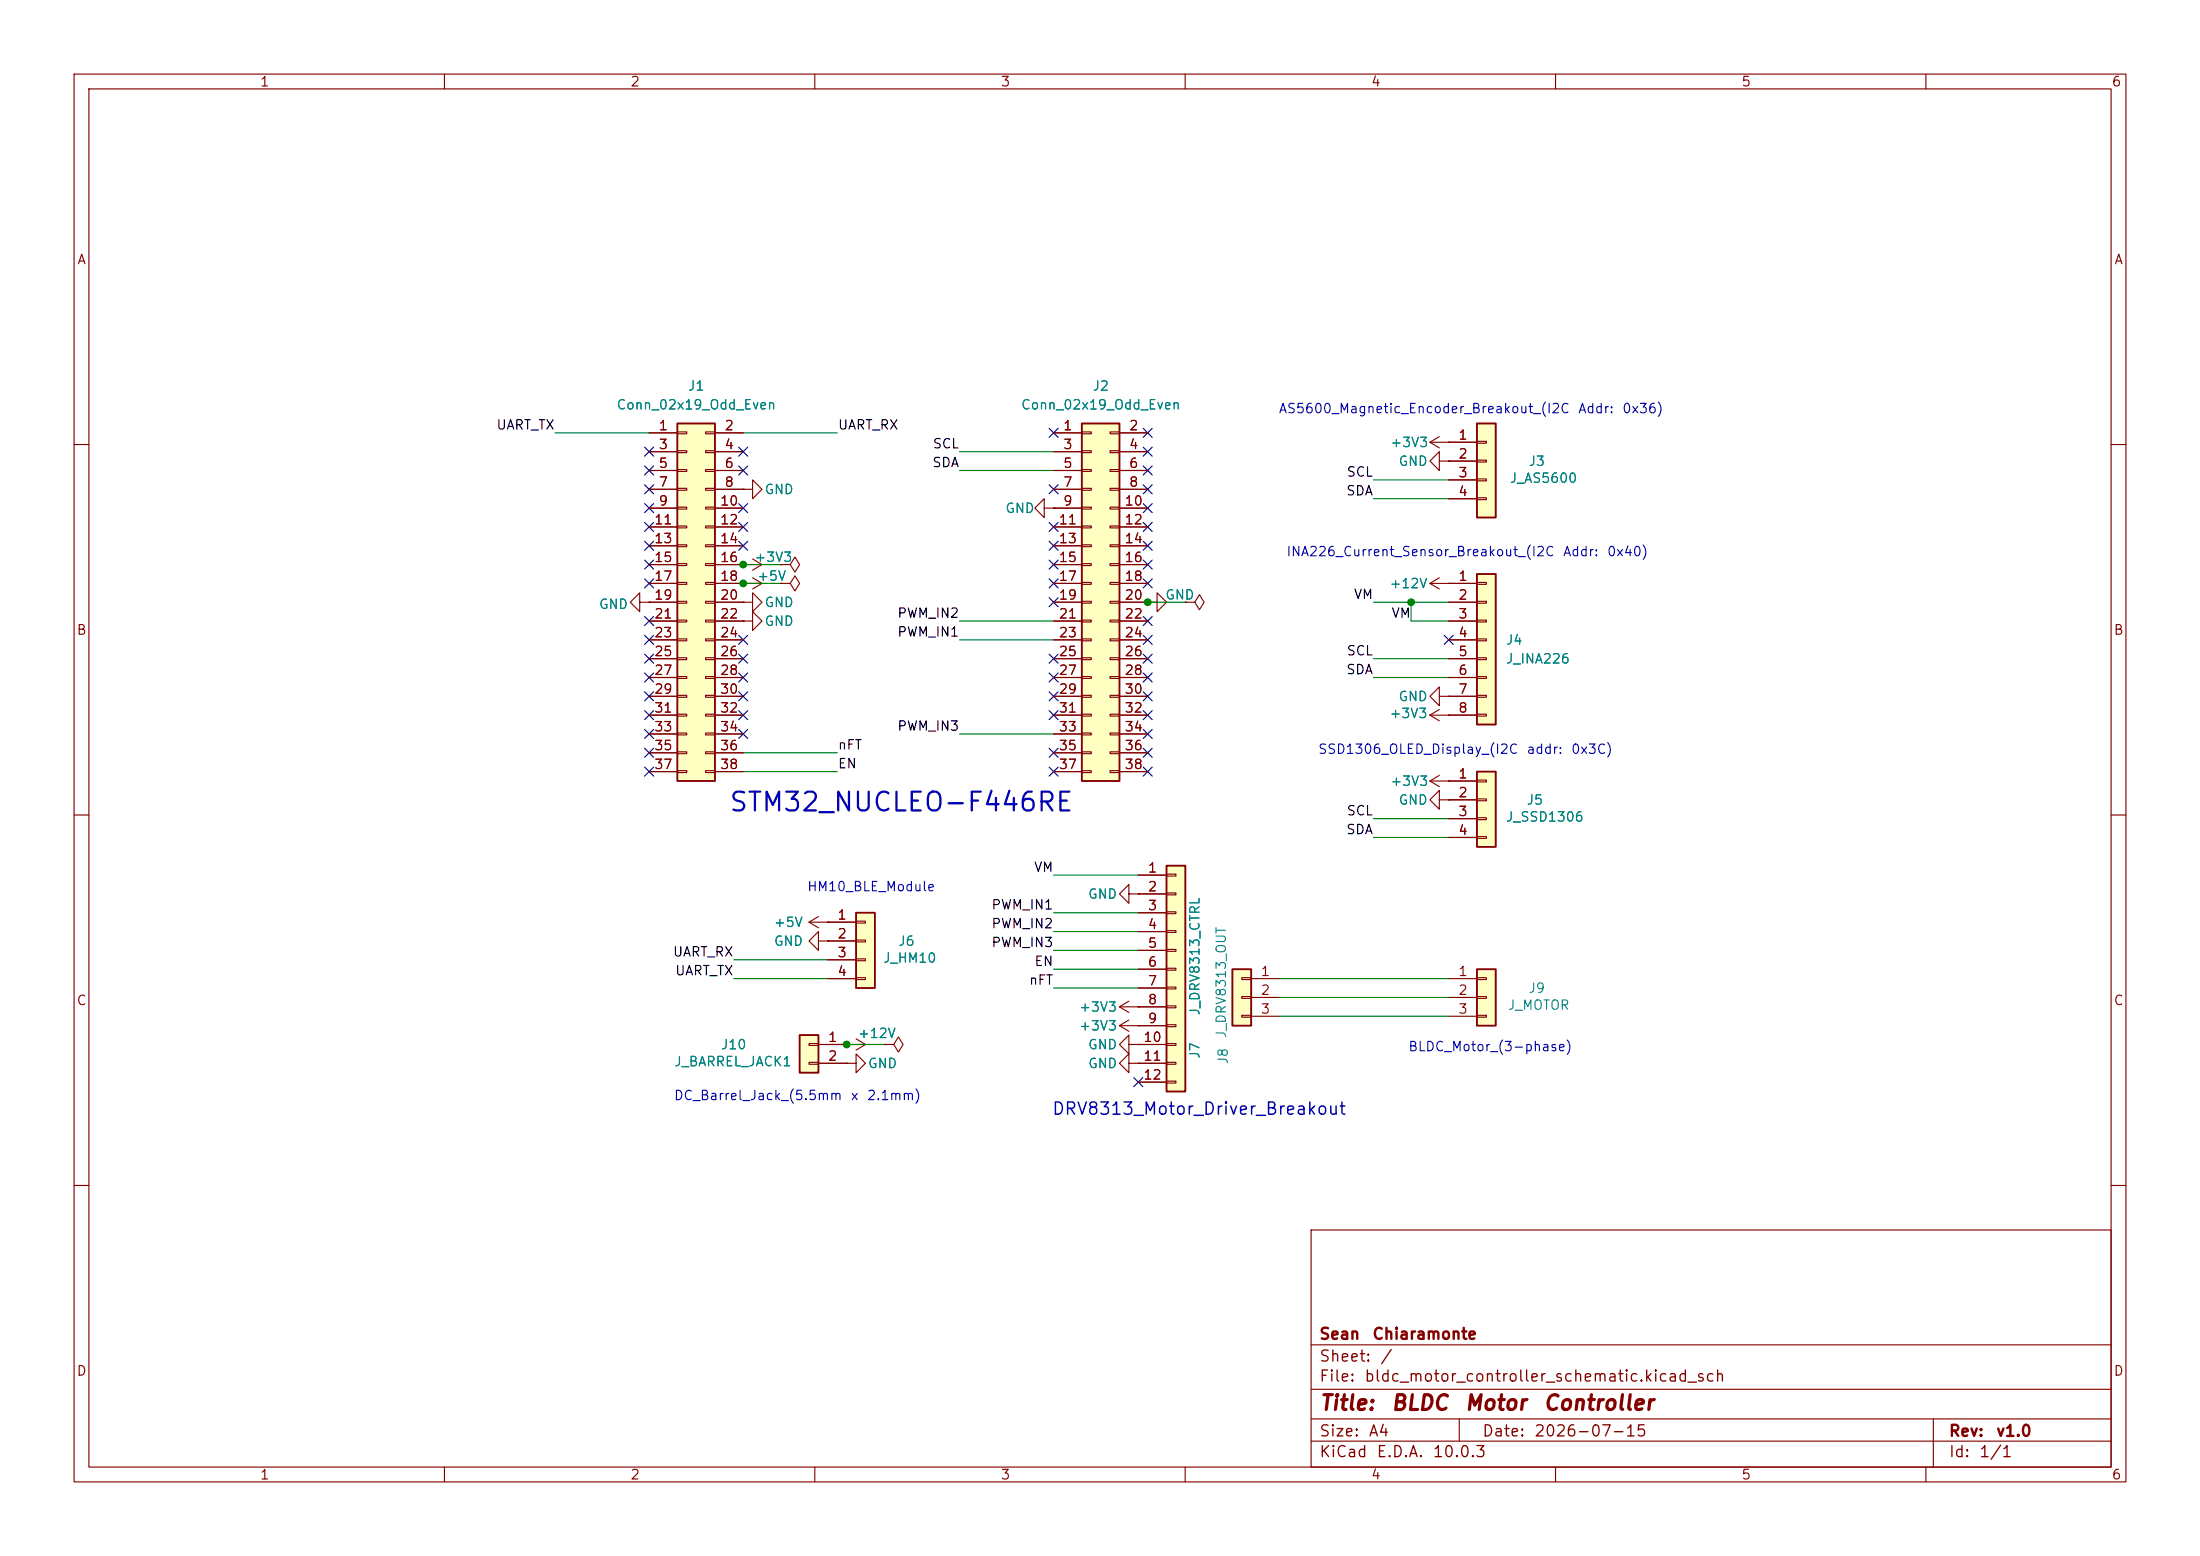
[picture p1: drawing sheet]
<svg xmlns="http://www.w3.org/2000/svg" width="297mm" height="210mm" viewBox="0 0 297 210" stroke-linecap="round" stroke-linejoin="round" font-family="sans-serif">
<path d="M0 0h297v210h-297z" fill="#fff" stroke="#fff" stroke-width=".14"/>
<g fill="none" stroke="#840000" stroke-width=".15">
<path d="M10 10h277v190h-277zM12 12h273v186h-273zM60 10v2M110 10v2M160 10v2M210 10v2M260 10v2M10 60h2M285 60h2M86.4 81.3v1.3l-1.3-1.3 1.3-1.3v1.3h1.2M87.6 81.3h.1M10 110h2"/>
<path d="M285 110h2M114.3 143.5h1.3v1.3l1.2-1.3-1.2-1.3v1.3M114.3 143.5h.1M152.4 143.5v1.3l-1.3-1.3 1.3-1.3v1.3h1.3M153.7 143.5h.1M10 160h2M177 166h108v32h-108zM285 160h2M60 198v2M110 198v2M160 198v2M177 194.5h108"/>
<path d="M177 191.5h108M177 187.5h108M177 181.5h108M197 191.5v3M210 198v2M260 198v2M261 191.5v6.5"/>
</g>
<path d="M91.4 57.2h5.1v48.2h-5.1z" fill="#ffffc2"/>
<path d="M91.4 57.2h5.1v48.2h-5.1z" fill="none" stroke="#840000" stroke-width=".25"/>
<g fill="none" stroke="#840000" stroke-width=".15">
<path d="M87.6 58.4h3.8M91.4 58.3h1.3v.2h-1.3zM95.2 58.3h1.3v.2h-1.3zM96.5 58.4h3.8M87.6 61h3.8M87.6 63.5h3.8M87.6 66h3.8M87.6 68.6h3.8M87.6 71.1h3.8M87.6 73.7h3.8M87.6 76.2h3.8M87.6 78.7h3.8"/>
<path d="M91.4 60.8h1.3v.3h-1.3zM91.4 63.4h1.3v.2h-1.3zM91.4 65.9h1.3v.3h-1.3zM91.4 68.5h1.3v.2h-1.3zM91.4 71h1.3v.2h-1.3zM91.4 73.5h1.3v.3h-1.3zM91.4 76.1h1.3v.2h-1.3zM91.4 78.6h1.3v.3h-1.3zM95.2 60.8h1.3v.3h-1.3zM95.2 63.4h1.3v.2h-1.3zM95.2 65.9h1.3v.3h-1.3zM95.2 68.5h1.3v.2h-1.3z"/>
<path d="M95.2 71h1.3v.2h-1.3zM95.2 73.5h1.3v.3h-1.3zM95.2 76.1h1.3v.2h-1.3zM95.2 78.6h1.3v.3h-1.3zM96.5 61h3.8M96.5 63.5h3.8M96.5 66h3.8M96.5 68.6h3.8M96.5 71.1h3.8M96.5 73.7h3.8M96.5 76.2h3.8M96.5 78.7h3.8"/>
<path d="M105.4 78.7h1.3l.6-1 .6 1-.6 1.1-.6-1.1M105.4 78.7h.1M194.3 62.2v-1.2l-1.3 1.2 1.3 1.3v-1.3h1.3M195.6 62.2h.1M87.6 81.3h3.8M87.6 83.8h3.8M87.6 86.4h3.8M87.6 88.9h3.8M87.6 91.4h3.8M87.6 94h3.8M87.6 96.5h3.8M87.6 99.1h3.8"/>
<path d="M91.4 81.2h1.3v.2h-1.3zM91.4 83.7h1.3v.2h-1.3zM91.4 86.2h1.3v.3h-1.3zM91.4 88.8h1.3v.2h-1.3zM91.4 91.3h1.3v.3h-1.3zM91.4 93.9h1.3v.2h-1.3zM91.4 96.4h1.3v.2h-1.3zM91.4 98.9h1.3v.3h-1.3zM95.2 81.2h1.3v.2h-1.3zM95.2 83.7h1.3v.2h-1.3zM95.2 86.2h1.3v.3h-1.3zM95.2 88.8h1.3v.2h-1.3z"/>
<path d="M95.2 91.3h1.3v.3h-1.3zM95.2 93.9h1.3v.2h-1.3zM95.2 96.4h1.3v.2h-1.3zM95.2 98.9h1.3v.3h-1.3zM96.5 81.3h3.8M96.5 83.8h3.8M96.5 86.4h3.8M96.5 88.9h3.8M96.5 91.4h3.8M96.5 94h3.8M96.5 96.5h3.8M96.5 99.1h3.8"/>
<path d="M100.3 81.3h1.3v1.3l1.3-1.3-1.3-1.3v1.3M100.3 81.3h.1M87.6 101.6h3.8M87.6 104.1h3.8M91.4 101.5h1.3v.2h-1.3zM91.4 104h1.3v.3h-1.3zM95.2 101.5h1.3v.2h-1.3zM95.2 104h1.3v.3h-1.3zM96.5 101.6h3.8M96.5 104.1h3.8"/>
</g>
<path d="M199.4 57.2h2.5v12.7h-2.5z" fill="#ffffc2"/>
<path d="M199.4 57.2h2.5v12.7h-2.5z" fill="none" stroke="#840000" stroke-width=".25"/>
<path d="M193 59.7h6.4M193 59.7l1.3 .8M194.3 58.9l-1.3 .8M195.6 59.7h.1M199.4 59.6h1.3v.2h-1.3zM195.6 62.2h3.8M195.6 64.8h3.8M195.6 67.3h3.8M199.4 62.1h1.3v.3h-1.3zM199.4 64.6h1.3v.3h-1.3zM199.4 67.2h1.3v.2h-1.3z" fill="none" stroke="#840000" stroke-width=".15"/>
<path d="M115.6 123.2h2.5v10.2h-2.5z" fill="#ffffc2"/>
<path d="M115.6 123.2h2.5v10.2h-2.5z" fill="none" stroke="#840000" stroke-width=".25"/>
<g fill="none" stroke="#840000" stroke-width=".15">
<path d="M100.3 78.7h.1M100.3 78.7h2.6M101.6 78l1.3 .7M102.9 78.7l-1.3 .8M100.3 83.8h1.3v1.3l1.3-1.3-1.3-1.2v1.2M100.3 83.8h.1M111.8 124.5h3.8M111.8 127h3.8M111.8 129.5h3.8M111.8 132.1h3.8M115.6 124.3h1.2v.3h-1.2zM115.6 126.9h1.2v.2h-1.2z"/>
<path d="M115.6 129.4h1.2v.3h-1.2zM115.6 132h1.2v.2h-1.2z"/>
</g>
<path d="M146 57.2h5.1v48.2h-5.1z" fill="#ffffc2"/>
<path d="M146 57.2h5.1v48.2h-5.1z" fill="none" stroke="#840000" stroke-width=".25"/>
<g fill="none" stroke="#840000" stroke-width=".15">
<path d="M142.2 58.4h3.8M146 58.3h1.3v.2h-1.3zM149.9 58.3h1.2v.2h-1.2zM151.1 58.4h3.8M100.3 66h1.3v1.3l1.3-1.3-1.3-1.2v1.2M100.3 66h.1M142.2 61h3.8M142.2 63.5h3.8M142.2 66h3.8M142.2 68.6h3.8M142.2 71.1h3.8M142.2 73.7h3.8"/>
<path d="M142.2 76.2h3.8M142.2 78.7h3.8M146 60.8h1.3v.3h-1.3zM146 63.4h1.3v.2h-1.3zM146 65.9h1.3v.3h-1.3zM146 68.5h1.3v.2h-1.3zM146 71h1.3v.2h-1.3zM146 73.5h1.3v.3h-1.3zM146 76.1h1.3v.2h-1.3zM146 78.6h1.3v.3h-1.3zM149.9 60.8h1.2v.3h-1.2zM149.9 63.4h1.2v.2h-1.2z"/>
<path d="M149.9 65.9h1.2v.3h-1.2zM149.9 68.5h1.2v.2h-1.2zM149.9 71h1.2v.2h-1.2zM149.9 73.5h1.2v.3h-1.2zM149.9 76.1h1.2v.2h-1.2zM149.9 78.6h1.2v.3h-1.2zM151.1 61h3.8M151.1 63.5h3.8M151.1 66h3.8M151.1 68.6h3.8M151.1 71.1h3.8M151.1 73.7h3.8"/>
<path d="M151.1 76.2h3.8M151.1 78.7h3.8M142.2 81.3h3.8M142.2 83.8h3.8M142.2 86.4h3.8M142.2 88.9h3.8M142.2 91.4h3.8M142.2 94h3.8M142.2 96.5h3.8M142.2 99.1h3.8M146 81.2h1.3v.2h-1.3zM146 83.7h1.3v.2h-1.3z"/>
<path d="M146 86.2h1.3v.3h-1.3zM146 88.8h1.3v.2h-1.3zM146 91.3h1.3v.3h-1.3zM146 93.9h1.3v.2h-1.3zM146 96.4h1.3v.2h-1.3zM146 98.9h1.3v.3h-1.3zM149.9 81.2h1.2v.2h-1.2zM149.9 83.7h1.2v.2h-1.2zM149.9 86.2h1.2v.3h-1.2zM149.9 88.8h1.2v.2h-1.2zM149.9 91.3h1.2v.3h-1.2zM149.9 93.9h1.2v.2h-1.2z"/>
<path d="M149.9 96.4h1.2v.2h-1.2zM149.9 98.9h1.2v.3h-1.2zM151.1 81.3h3.8M151.1 83.8h3.8M151.1 86.4h3.8M151.1 88.9h3.8M151.1 91.4h3.8M151.1 94h3.8M151.1 96.5h3.8M151.1 99.1h3.8M142.2 101.6h3.8M142.2 104.1h3.8"/>
<path d="M146 101.5h1.3v.2h-1.3zM146 104h1.3v.3h-1.3zM149.9 101.5h1.2v.2h-1.2zM149.9 104h1.2v.3h-1.2zM151.1 101.6h3.8M151.1 104.1h3.8M193 105.4l1.3 .8M193 105.4h2.6M194.3 108v-1.3l-1.3 1.3 1.3 1.2v-1.2h1.3M194.3 104.6l-1.3 .8M195.6 108h.1M195.6 105.4h.1"/>
</g>
<path d="M199.4 104.1h2.5v10.2h-2.5z" fill="#ffffc2"/>
<path d="M199.4 104.1h2.5v10.2h-2.5z" fill="none" stroke="#840000" stroke-width=".25"/>
<g fill="none" stroke="#840000" stroke-width=".15">
<path d="M100.3 76.2h.1M100.3 76.2h2.6M101.6 75.4l1.3 .8M102.9 76.2l-1.3 .8M105.4 76.2h1.3l.6-1 .6 1-.6 1-.6-1M105.4 76.2h.1M195.6 105.4h3.8M195.6 108h3.8M195.6 110.5h3.8M195.6 113h3.8M199.4 105.3h1.3v.2h-1.3zM199.4 107.8h1.3v.3h-1.3z"/>
<path d="M199.4 110.4h1.3v.2h-1.3zM199.4 112.9h1.3v.3h-1.3z"/>
</g>
<path d="M166.4 130.8h2.5v7.6h-2.5z" fill="#ffffc2"/>
<path d="M166.4 130.8h2.5v7.6h-2.5z" fill="none" stroke="#840000" stroke-width=".25"/>
<path d="M151.1 138.4l1.3 .8M151.1 138.4h2.6M152.4 137.7l-1.3 .7M153.7 138.4h.1M167.6 132h1.3v.2h-1.3zM167.6 134.5h1.3v.2h-1.3zM167.6 137h1.3v.3h-1.3zM168.9 132.1h3.8M168.9 134.6h3.8M168.9 137.2h3.8" fill="none" stroke="#840000" stroke-width=".15"/>
<path d="M199.4 130.8h2.5v7.6h-2.5z" fill="#ffffc2"/>
<path d="M199.4 130.8h2.5v7.6h-2.5z" fill="none" stroke="#840000" stroke-width=".25"/>
<path d="M141 68.6v1.3l-1.3-1.3 1.3-1.3v1.3h1.2M142.2 68.6h.1M152.4 120.7v-1.3l-1.3 1.3 1.3 1.2v-1.2h1.3M153.7 120.7h.1M195.6 132.1h3.8M195.6 134.6h3.8M195.6 137.2h3.8M199.4 132h1.3v.2h-1.3zM199.4 134.5h1.3v.2h-1.3zM199.4 137h1.3v.3h-1.3z" fill="none" stroke="#840000" stroke-width=".15"/>
<path d="M199.4 77.5h2.5v20.3h-2.5z" fill="#ffffc2"/>
<path d="M199.4 77.5h2.5v20.3h-2.5z" fill="none" stroke="#840000" stroke-width=".25"/>
<g fill="none" stroke="#840000" stroke-width=".15">
<path d="M193 78.7h6.4M193 78.7l1.3 .8M194.3 78l-1.3 .7M195.6 78.7h.1M199.4 78.6h1.3v.3h-1.3zM193 96.5h6.4M193 96.5l1.3 .8M194.3 94v-1.3l-1.3 1.3 1.3 1.3v-1.3h1.3M194.3 95.8l-1.3 .7M195.6 96.5h.1M195.6 94h.1M195.6 81.3h3.8"/>
<path d="M195.6 83.8h3.8M195.6 86.4h3.8M195.6 88.9h3.8M195.6 91.4h3.8M195.6 94h3.8M199.4 81.2h1.3v.2h-1.3zM199.4 83.7h1.3v.2h-1.3zM199.4 86.2h1.3v.3h-1.3zM199.4 88.8h1.3v.2h-1.3zM199.4 91.3h1.3v.3h-1.3zM199.4 93.9h1.3v.2h-1.3zM199.4 96.4h1.3v.2h-1.3z"/>
</g>
<path d="M157.5 116.8h2.5v30.5h-2.5z" fill="#ffffc2"/>
<path d="M157.5 116.8h2.5v30.5h-2.5z" fill="none" stroke="#840000" stroke-width=".25"/>
<g fill="none" stroke="#840000" stroke-width=".15">
<path d="M153.7 118.1h3.8M157.5 118h1.2v.2h-1.2zM109.2 124.5l1.3 .7M109.2 124.5h2.6M110.5 127v-1.3l-1.3 1.3 1.3 1.3v-1.3h1.3M110.5 123.7l-1.3 .8M111.8 124.5h.1M111.8 127h.1M151.1 135.9h6.4M151.1 135.9l1.3 .8M152.4 135.1l-1.3 .8M153.7 135.9h.1"/>
<path d="M153.7 120.7h3.8M153.7 123.2h3.8M153.7 125.7h3.8M153.7 128.3h3.8M153.7 130.8h3.8M153.7 133.4h3.8M153.7 138.4h3.8M157.5 120.5h1.2v.3h-1.2zM157.5 123.1h1.2v.2h-1.2zM157.5 125.6h1.2v.3h-1.2zM157.5 128.1h1.2v.3h-1.2zM157.5 130.7h1.2v.2h-1.2z"/>
<path d="M157.5 133.2h1.2v.3h-1.2zM157.5 135.8h1.2v.2h-1.2zM157.5 138.3h1.2v.3h-1.2zM152.4 141v-1.3l-1.3 1.3 1.3 1.2v-1.2h1.3M153.7 141h.1M153.7 141h3.8M153.7 143.5h3.8M153.7 146.1h3.8M157.5 140.8h1.2v.3h-1.2zM157.5 143.4h1.2v.2h-1.2zM157.5 145.9h1.2v.3h-1.2z"/>
</g>
<path d="M107.9 139.7h2.6v5.1h-2.6z" fill="#ffffc2"/>
<path d="M107.9 139.7h2.6v5.1h-2.6z" fill="none" stroke="#840000" stroke-width=".25"/>
<g fill="none" stroke="#840000" stroke-width=".15">
<path d="M87.6 58.4h3.8M96.5 58.4h3.8M142.2 58.4h3.8M151.1 58.4h3.8M195.6 59.7h.1M195.6 59.7h3.8M87.6 78.7h3.8M87.6 61h3.8M87.6 63.5h3.8M87.6 66h3.8M87.6 68.6h3.8M87.6 71.1h3.8"/>
<path d="M87.6 73.7h3.8M87.6 76.2h3.8M96.5 78.7h3.8M96.5 61h3.8M96.5 63.5h3.8M96.5 66h3.8M96.5 68.6h3.8M96.5 71.1h3.8M96.5 73.7h3.8M96.5 76.2h3.8M100.3 76.2h.1M100.3 66h.1"/>
<path d="M100.3 78.7h.1M105.4 76.2h.1M105.4 78.7h.1M142.2 68.6h.1M142.2 78.7h3.8M142.2 61h3.8M142.2 63.5h3.8M142.2 66h3.8M142.2 68.6h3.8M142.2 71.1h3.8M142.2 73.7h3.8M142.2 76.2h3.8"/>
<path d="M151.1 78.7h3.8M151.1 61h3.8M151.1 63.5h3.8M151.1 66h3.8M151.1 68.6h3.8M151.1 71.1h3.8M151.1 73.7h3.8M151.1 76.2h3.8M195.6 62.2h.1M195.6 78.7h.1M195.6 62.2h3.8M195.6 64.8h3.8"/>
<path d="M195.6 67.3h3.8M195.6 78.7h3.8M87.6 81.3h.1M87.6 81.3h3.8M87.6 83.8h3.8M87.6 86.4h3.8M87.6 88.9h3.8M87.6 91.4h3.8M87.6 94h3.8M87.6 96.5h3.8M87.6 99.1h3.8M96.5 81.3h3.8"/>
<path d="M96.5 83.8h3.8M96.5 86.4h3.8M96.5 88.9h3.8M96.5 91.4h3.8M96.5 94h3.8M96.5 96.5h3.8M96.5 99.1h3.8M100.3 83.8h.1M100.3 81.3h.1M142.2 81.3h3.8M142.2 83.8h3.8M142.2 86.4h3.8"/>
<path d="M142.2 88.9h3.8M142.2 91.4h3.8M142.2 94h3.8M142.2 96.5h3.8M142.2 99.1h3.8M151.1 81.3h3.8M151.1 83.8h3.8M151.1 86.4h3.8M151.1 88.9h3.8M151.1 91.4h3.8M151.1 94h3.8M151.1 96.5h3.8"/>
<path d="M151.1 99.1h3.8M154.9 81.3h1.3v1.3l1.3-1.3-1.3-1.3v1.3M154.9 81.3h.1M160 81.3h1.3l.6-1 .7 1-.7 1-.6-1M160 81.3h.1M195.6 96.5h.1M195.6 94h.1M195.6 81.3h3.8M195.6 83.8h3.8M195.6 86.4h3.8M195.6 88.9h3.8M195.6 91.4h3.8"/>
<path d="M195.6 94h3.8M195.6 96.5h3.8M87.6 101.6h3.8M87.6 104.1h3.8M96.5 101.6h3.8M96.5 104.1h3.8M142.2 101.6h3.8M142.2 104.1h3.8M151.1 101.6h3.8M151.1 104.1h3.8M153.7 118.1h3.8M195.6 108h.1"/>
<path d="M195.6 105.4h.1M195.6 105.4h3.8M195.6 108h3.8M195.6 110.5h3.8M195.6 113h3.8M111.8 127h.1M111.8 124.5h.1M111.8 124.5h3.8M111.8 127h3.8M111.8 129.5h3.8M111.8 132.1h3.8M153.7 135.9h.1"/>
<path d="M153.7 120.7h.1M153.7 138.4h.1M153.7 120.7h3.8M153.7 123.2h3.8M153.7 125.7h3.8M153.7 128.3h3.8M153.7 130.8h3.8M153.7 133.4h3.8M153.7 135.9h3.8M153.7 138.4h3.8M109.2 140.8h1.3v.3h-1.3zM109.2 143.4h1.3v.2h-1.3z"/>
<path d="M110.5 141h6.3M110.5 143.5h3.8M114.3 141h.1M114.3 143.5h.1M115.6 140.2l1.2 .8M116.8 141l-1.2 .7M119.4 141h1.2l.7-1 .6 1-.6 1-.7-1M119.4 141h.1M153.7 141h.1M153.7 143.5h.1M153.7 141h3.8M153.7 143.5h3.8"/>
<path d="M153.7 146.1h3.8"/>
</g>
<g fill="none" stroke="#008400" stroke-width=".15">
<path d="M74.9 58.4h12.7M100.3 58.4h12.7M100.3 78.7h5.1M100.3 76.2h5.1M129.5 63.5h12.7M129.5 61h12.7M185.4 64.8h10.2M185.4 67.3h10.2M129.5 86.4h12.7M129.5 99.1h12.7M129.5 83.8h12.7M154.9 81.3h5.1"/>
<path d="M185.4 81.3h10.2M185.4 88.9h10.2M185.4 91.4h10.2M190.5 81.3v2.5h5.1M100.3 101.6h12.7M100.3 104.1h12.7M142.2 118.1h11.5M185.4 113h10.2M185.4 110.5h10.2M99.1 132.1h12.7M99.1 129.5h12.7M142.2 123.2h11.5"/>
<path d="M142.2 133.4h11.5M142.2 128.3h11.5M142.2 125.7h11.5M142.2 130.8h11.5M172.7 137.2h22.9M172.7 134.6h22.9M172.7 132.1h22.9M114.3 141h5.1"/>
</g>
<g fill="none" stroke="#000084" stroke-width=".15">
<path d="M141.6 57.8l1.2 1.2M142.8 57.8l-1.2 1.2M154.3 57.8l1.2 1.2M155.5 57.8l-1.2 1.2M87 73.1l1.2 1.2M87 60.4l1.2 1.2M87 70.5l1.2 1.2M87 68l1.2 1.2M87 65.4l1.2 1.2M87 75.6l1.2 1.2M87 78.1l1.2 1.2M87 62.9l1.2 1.2"/>
<path d="M88.2 73.1l-1.2 1.2M88.2 70.5l-1.2 1.2M88.2 68l-1.2 1.2M88.2 65.4l-1.2 1.2M88.2 75.6l-1.2 1.2M88.2 60.4l-1.2 1.2M88.2 62.9l-1.2 1.2M88.2 78.1l-1.2 1.2M99.7 73.1l1.2 1.2M99.7 70.5l1.2 1.2M99.7 60.4l1.2 1.2M99.7 68l1.2 1.2"/>
<path d="M99.7 62.9l1.2 1.2M100.9 73.1l-1.2 1.2M100.9 60.4l-1.2 1.2M100.9 70.5l-1.2 1.2M100.9 68l-1.2 1.2M100.9 62.9l-1.2 1.2M141.6 65.4l1.2 1.2M141.6 70.5l1.2 1.2M141.6 73.1l1.2 1.2M141.6 75.6l1.2 1.2M141.6 78.1l1.2 1.2M142.8 70.5l-1.2 1.2"/>
<path d="M142.8 73.1l-1.2 1.2M142.8 75.6l-1.2 1.2M142.8 78.1l-1.2 1.2M142.8 65.4l-1.2 1.2M154.3 73.1l1.2 1.2M154.3 78.1l1.2 1.2M154.3 60.4l1.2 1.2M154.3 70.5l1.2 1.2M154.3 62.9l1.2 1.2M154.3 65.4l1.2 1.2M154.3 68l1.2 1.2M154.3 75.6l1.2 1.2"/>
<path d="M155.5 73.1l-1.2 1.2M155.5 78.1l-1.2 1.2M155.5 60.4l-1.2 1.2M155.5 62.9l-1.2 1.2M155.5 65.4l-1.2 1.2M155.5 68l-1.2 1.2M155.5 75.6l-1.2 1.2M155.5 70.5l-1.2 1.2M87 85.8l1.2 1.2M87 98.5l1.2 1.2M87 88.3l1.2 1.2M87 90.8l1.2 1.2"/>
<path d="M87 93.4l1.2 1.2M87 95.9l1.2 1.2M87 83.2l1.2 1.2M88.2 85.8l-1.2 1.2M88.2 83.2l-1.2 1.2M88.2 98.5l-1.2 1.2M88.2 88.3l-1.2 1.2M88.2 90.8l-1.2 1.2M88.2 93.4l-1.2 1.2M88.2 95.9l-1.2 1.2M99.7 98.5l1.2 1.2M99.7 95.9l1.2 1.2"/>
<path d="M99.7 93.4l1.2 1.2M99.7 90.8l1.2 1.2M99.7 88.3l1.2 1.2M99.7 85.8l1.2 1.2M100.9 85.8l-1.2 1.2M100.9 88.3l-1.2 1.2M100.9 90.8l-1.2 1.2M100.9 98.5l-1.2 1.2M100.9 95.9l-1.2 1.2M100.9 93.4l-1.2 1.2M141.6 90.8l1.2 1.2M141.6 95.9l1.2 1.2"/>
<path d="M141.6 93.4l1.2 1.2M141.6 80.7l1.2 1.2M141.6 88.3l1.2 1.2M142.8 90.8l-1.2 1.2M142.8 95.9l-1.2 1.2M142.8 93.4l-1.2 1.2M142.8 80.7l-1.2 1.2M142.8 88.3l-1.2 1.2M154.3 83.2l1.2 1.2M154.3 85.8l1.2 1.2M154.3 88.3l1.2 1.2M154.3 90.8l1.2 1.2"/>
<path d="M154.3 93.4l1.2 1.2M154.3 95.9l1.2 1.2M154.3 98.5l1.2 1.2M155.5 83.2l-1.2 1.2M155.5 85.8l-1.2 1.2M155.5 88.3l-1.2 1.2M155.5 90.8l-1.2 1.2M155.5 93.4l-1.2 1.2M155.5 95.9l-1.2 1.2M155.5 98.5l-1.2 1.2M195 85.8l1.2 1.2M196.2 85.8l-1.2 1.2"/>
<path d="M87 101l1.2 1.2M87 103.5l1.2 1.2M88.2 101l-1.2 1.2M88.2 103.5l-1.2 1.2M141.6 101l1.2 1.2M141.6 103.5l1.2 1.2M142.8 101l-1.2 1.2M142.8 103.5l-1.2 1.2M154.3 101l1.2 1.2M154.3 103.5l1.2 1.2M155.5 101l-1.2 1.2M155.5 103.5l-1.2 1.2"/>
<path d="M153.1 145.4l1.2 1.3M154.3 145.4l-1.2 1.3"/>
</g>
<g fill="#008400" stroke="#008400" stroke-width=".14">
<circle cx="190.5" cy="81.3" r=".46"/>
<circle cx="114.3" cy="141" r=".46"/>
<circle cx="154.9" cy="81.3" r=".46"/>
<circle cx="100.3" cy="76.2" r=".46"/>
<circle cx="100.3" cy="78.7" r=".46"/>
</g>
<text font-size="2.5" fill="#0000c2" x="98.3" y="110.2">STM32_NUCLEO-F446RE</text>
<g font-size="2" fill="#840000">
<text x="178" y="190.8">Title:</text>
<text x="187.7" y="190.8">BLDC</text>
<text x="197.6" y="190.8">Motor</text>
<text x="208.2" y="190.8">Controller</text>
</g>
<text font-size="1.7" fill="#0000c2" x="141.9" y="150.9">DRV8313_Motor_Driver_Breakout</text>
<g font-size="1.5" fill="#840000">
<text x="178" y="184.2">Sheet:</text>
<text x="178" y="181.2">Sean</text>
<text x="185.2" y="181.2">Chiaramonte</text>
<text x="186.2" y="184.2">/</text>
<text x="178" y="186.9">File:</text>
<text x="184.1" y="186.9">bldc_motor_controller_schematic.kicad_sch</text>
<text x="178" y="197.1">KiCad</text>
<text x="178" y="194.3">Size:</text>
<text x="184.7" y="194.3">A4</text>
<text x="185.7" y="197.1">E.D.A.</text>
<text x="193.3" y="197.1">10.0.3</text>
<text x="200" y="194.3">Date:</text>
<text x="207" y="194.3">2026-07-15</text>
<text x="263" y="194.3">Rev:</text>
<text x="263" y="197.1">Id:</text>
<text x="267.1" y="197.1">1/1</text>
<text x="269.4" y="194.3">v1.0</text>
</g>
<g font-size="1.3" fill="#840000">
<text x="35" y="12">1</text>
<text x="85" y="12">2</text>
<text x="135" y="12">3</text>
<text x="185" y="12">4</text>
<text x="235" y="12">5</text>
<text x="285" y="12">6</text>
<text x="10.3" y="36">A</text>
<text x="285.3" y="36">A</text>
<text x="88.8" y="58.4">1</text>
<text x="97.7" y="58.4">2</text>
<text x="143.4" y="58.4">1</text>
<text x="152.3" y="58.4">2</text>
<text x="196.8" y="59.7">1</text>
<text x="88.8" y="60.9">3</text>
<text x="88.8" y="63.5">5</text>
<text x="97.7" y="60.9">4</text>
<text x="97.7" y="63.5">6</text>
<text x="143.4" y="60.9">3</text>
<text x="143.4" y="63.5">5</text>
<text x="152.3" y="60.9">4</text>
<text x="152.3" y="63.5">6</text>
<text x="196.8" y="62.2">2</text>
<text x="196.8" y="64.7">3</text>
<text x="88.2" y="71.1">11</text>
<text x="88.8" y="66">7</text>
<text x="88.8" y="68.6">9</text>
<text x="97.1" y="68.6">10</text>
<text x="97.1" y="71.1">12</text>
<text x="97.7" y="66">8</text>
<text x="142.8" y="71.1">11</text>
<text x="143.4" y="66">7</text>
<text x="143.4" y="68.6">9</text>
<text x="151.7" y="68.6">10</text>
<text x="151.7" y="71.1">12</text>
<text x="152.3" y="66">8</text>
<text x="196.8" y="67.3">4</text>
<text x="88.2" y="73.6">13</text>
<text x="88.2" y="76.2">15</text>
<text x="97.1" y="73.6">14</text>
<text x="97.1" y="76.2">16</text>
<text x="142.8" y="73.6">13</text>
<text x="142.8" y="76.2">15</text>
<text x="151.7" y="73.6">14</text>
<text x="151.7" y="76.2">16</text>
<text x="88.2" y="78.7">17</text>
<text x="88.2" y="81.3">19</text>
<text x="88.2" y="83.8">21</text>
<text x="97.1" y="78.7">18</text>
<text x="97.1" y="81.3">20</text>
<text x="97.1" y="83.8">22</text>
<text x="142.8" y="78.7">17</text>
<text x="142.8" y="81.3">19</text>
<text x="142.8" y="83.8">21</text>
<text x="151.7" y="78.7">18</text>
<text x="151.7" y="81.3">20</text>
<text x="151.7" y="83.8">22</text>
<text x="196.8" y="78.7">1</text>
<text x="196.8" y="81.3">2</text>
<text x="196.8" y="83.8">3</text>
<text x="10.3" y="86">B</text>
<text x="88.2" y="86.3">23</text>
<text x="88.2" y="88.9">25</text>
<text x="97.1" y="86.3">24</text>
<text x="97.1" y="88.9">26</text>
<text x="142.8" y="86.3">23</text>
<text x="142.8" y="88.9">25</text>
<text x="151.7" y="86.3">24</text>
<text x="151.7" y="88.9">26</text>
<text x="196.8" y="86.3">4</text>
<text x="196.8" y="88.9">5</text>
<text x="285.3" y="86">B</text>
<text x="88.2" y="91.4">27</text>
<text x="88.2" y="94">29</text>
<text x="97.1" y="91.4">28</text>
<text x="97.1" y="94">30</text>
<text x="142.8" y="91.4">27</text>
<text x="142.8" y="94">29</text>
<text x="151.7" y="91.4">28</text>
<text x="151.7" y="94">30</text>
<text x="196.8" y="91.4">6</text>
<text x="196.8" y="94">7</text>
<text x="88.2" y="96.5">31</text>
<text x="88.2" y="99">33</text>
<text x="88.2" y="101.6">35</text>
<text x="97.1" y="96.5">32</text>
<text x="97.1" y="99">34</text>
<text x="97.1" y="101.6">36</text>
<text x="142.8" y="96.5">31</text>
<text x="142.8" y="99">33</text>
<text x="142.8" y="101.6">35</text>
<text x="151.7" y="96.5">32</text>
<text x="151.7" y="99">34</text>
<text x="151.7" y="101.6">36</text>
<text x="196.8" y="96.5">8</text>
<text x="88.2" y="104.1">37</text>
<text x="97.1" y="104.1">38</text>
<text x="142.8" y="104.1">37</text>
<text x="151.7" y="104.1">38</text>
<text x="196.8" y="105.4">1</text>
<text x="196.8" y="107.9">2</text>
<text x="196.8" y="110.5">3</text>
<text x="196.8" y="113">4</text>
<text x="154.9" y="118.1">1</text>
<text x="113" y="124.4">1</text>
<text x="154.9" y="120.6">2</text>
<text x="154.9" y="123.2">3</text>
<text x="154.9" y="125.7">4</text>
<text x="113" y="127">2</text>
<text x="113" y="129.5">3</text>
<text x="154.9" y="128.2">5</text>
<text x="154.9" y="130.8">6</text>
<text x="10.3" y="136">C</text>
<text x="113" y="132.1">4</text>
<text x="154.9" y="133.3">7</text>
<text x="154.9" y="135.9">8</text>
<text x="170.1" y="132.1">1</text>
<text x="170.1" y="134.6">2</text>
<text x="170.1" y="137.1">3</text>
<text x="196.8" y="132.1">1</text>
<text x="196.8" y="134.6">2</text>
<text x="196.8" y="137.1">3</text>
<text x="285.3" y="136">C</text>
<text x="111.7" y="140.9">1</text>
<text x="111.7" y="143.5">2</text>
<text x="154.3" y="140.9">10</text>
<text x="154.3" y="143.5">11</text>
<text x="154.9" y="138.4">9</text>
<text x="154.3" y="146">12</text>
<text x="10.3" y="186">D</text>
<text x="285.3" y="186">D</text>
<text x="35" y="200">1</text>
<text x="85" y="200">2</text>
<text x="135" y="200">3</text>
<text x="185" y="200">4</text>
<text x="235" y="200">5</text>
<text x="285" y="200">6</text>
</g>
<g font-size="1.3" fill="#008484">
<text x="92.8" y="53">J1</text>
<text x="147.4" y="53">J2</text>
<text x="83.1" y="55.6">Conn_02x19_Odd_Even</text>
<text x="137.8" y="55.6">Conn_02x19_Odd_Even</text>
<text x="187.6" y="60.7">+3V3</text>
<text x="188.7" y="63.2">GND</text>
<text x="203.7" y="65.5">J_AS5600</text>
<text x="206.3" y="63.2">J3</text>
<text x="103.1" y="67">GND</text>
<text x="135.6" y="69.6">GND</text>
<text x="101.8" y="76.2">+3V3</text>
<text x="80.8" y="82.5">GND</text>
<text x="102.1" y="78.7">+5V</text>
<text x="103.1" y="82.3">GND</text>
<text x="157.2" y="81.2">GND</text>
<text x="187.5" y="79.7">+12V</text>
<text x="103.1" y="84.8">GND</text>
<text x="203.2" y="87.3">J4</text>
<text x="203.2" y="89.9">J_INA226</text>
<text x="188.7" y="95">GND</text>
<text x="187.5" y="97.2">+3V3</text>
<text x="187.6" y="106.4">+3V3</text>
<text x="188.7" y="108.9">GND</text>
<text x="203.2" y="111.2">J_SSD1306</text>
<text x="206" y="108.9">J5</text>
<text x="104.4" y="125.4">+5V</text>
<text x="146.8" y="121.6">GND</text>
<text x="104.4" y="128">GND</text>
<text x="119.1" y="130.3">J_HM10</text>
<text x="121.2" y="128">J6</text>
<text x="145.6" y="136.9">+3V3</text>
<text x="162.3" y="137.2" transform="rotate(-90 162.3 137.2)">J_DRV8313_CTRL</text>
<text x="203.5" y="136.6">J_MOTOR</text>
<text x="206.3" y="134.3">J9</text>
<text x="97.2" y="141.9">J10</text>
<text x="115.7" y="140.4">+12V</text>
<text x="145.6" y="139.4">+3V3</text>
<text x="146.8" y="141.9">GND</text>
<text x="162.3" y="143" transform="rotate(-90 162.3 143)">J7</text>
<text x="165.8" y="140.2" transform="rotate(-90 165.8 140.2)">J_DRV8313_OUT</text>
<text x="166.1" y="143.8" transform="rotate(-90 166.1 143.8)">J8</text>
<text x="90.9" y="144.2">J_BARREL_JACK1</text>
<text x="117.1" y="144.5">GND</text>
<text x="146.8" y="144.5">GND</text>
</g>
<g font-size="1.3">
<text x="66.9" y="58.3">UART_TX</text>
<text x="113" y="58.3">UART_RX</text>
<text x="125.8" y="63.4">SDA</text>
<text x="125.8" y="60.8">SCL</text>
<text x="181.7" y="64.6">SCL</text>
<text x="181.6" y="67.2">SDA</text>
<text x="121.1" y="83.7">PWM_IN2</text>
<text x="182.7" y="81.2">VM</text>
<text x="187.8" y="83.7">VM</text>
<text x="121.1" y="86.2">PWM_IN1</text>
<text x="181.7" y="88.8">SCL</text>
<text x="181.6" y="91.3">SDA</text>
<text x="113" y="101.5">nFT</text>
<text x="121.1" y="98.9">PWM_IN3</text>
<text x="113" y="104">EN</text>
<text x="181.6" y="112.9">SDA</text>
<text x="181.7" y="110.4">SCL</text>
<text x="139.5" y="118">VM</text>
<text x="133.8" y="125.6">PWM_IN2</text>
<text x="133.8" y="123.1">PWM_IN1</text>
<text x="90.8" y="129.4">UART_RX</text>
<text x="91.1" y="132">UART_TX</text>
<text x="133.8" y="128.1">PWM_IN3</text>
<text x="139.6" y="130.7">EN</text>
<text x="138.8" y="133.2">nFT</text>
</g>
<g font-size="1.3" fill="#0000c2">
<text x="172.5" y="56.1">AS5600_Magnetic_Encoder_Breakout_(I2C</text>
<text x="213" y="56.1">Addr:</text>
<text x="218.9" y="56.1">0x36)</text>
<text x="173.6" y="75.4">INA226_Current_Sensor_Breakout_(I2C</text>
<text x="210.9" y="75.4">Addr:</text>
<text x="216.9" y="75.4">0x40)</text>
<text x="177.9" y="102.1">SSD1306_OLED_Display_(I2C</text>
<text x="206" y="102.1">addr:</text>
<text x="212" y="102.1">0x3C)</text>
<text x="108.9" y="120.6">HM10_BLE_Module</text>
<text x="190" y="142.2">BLDC_Motor_(3-phase)</text>
<text x="90.9" y="148.8">DC_Barrel_Jack_(5.5mm</text>
<text x="114.7" y="148.8">x</text>
<text x="116.9" y="148.8">2.1mm)</text>
</g>
</svg>
